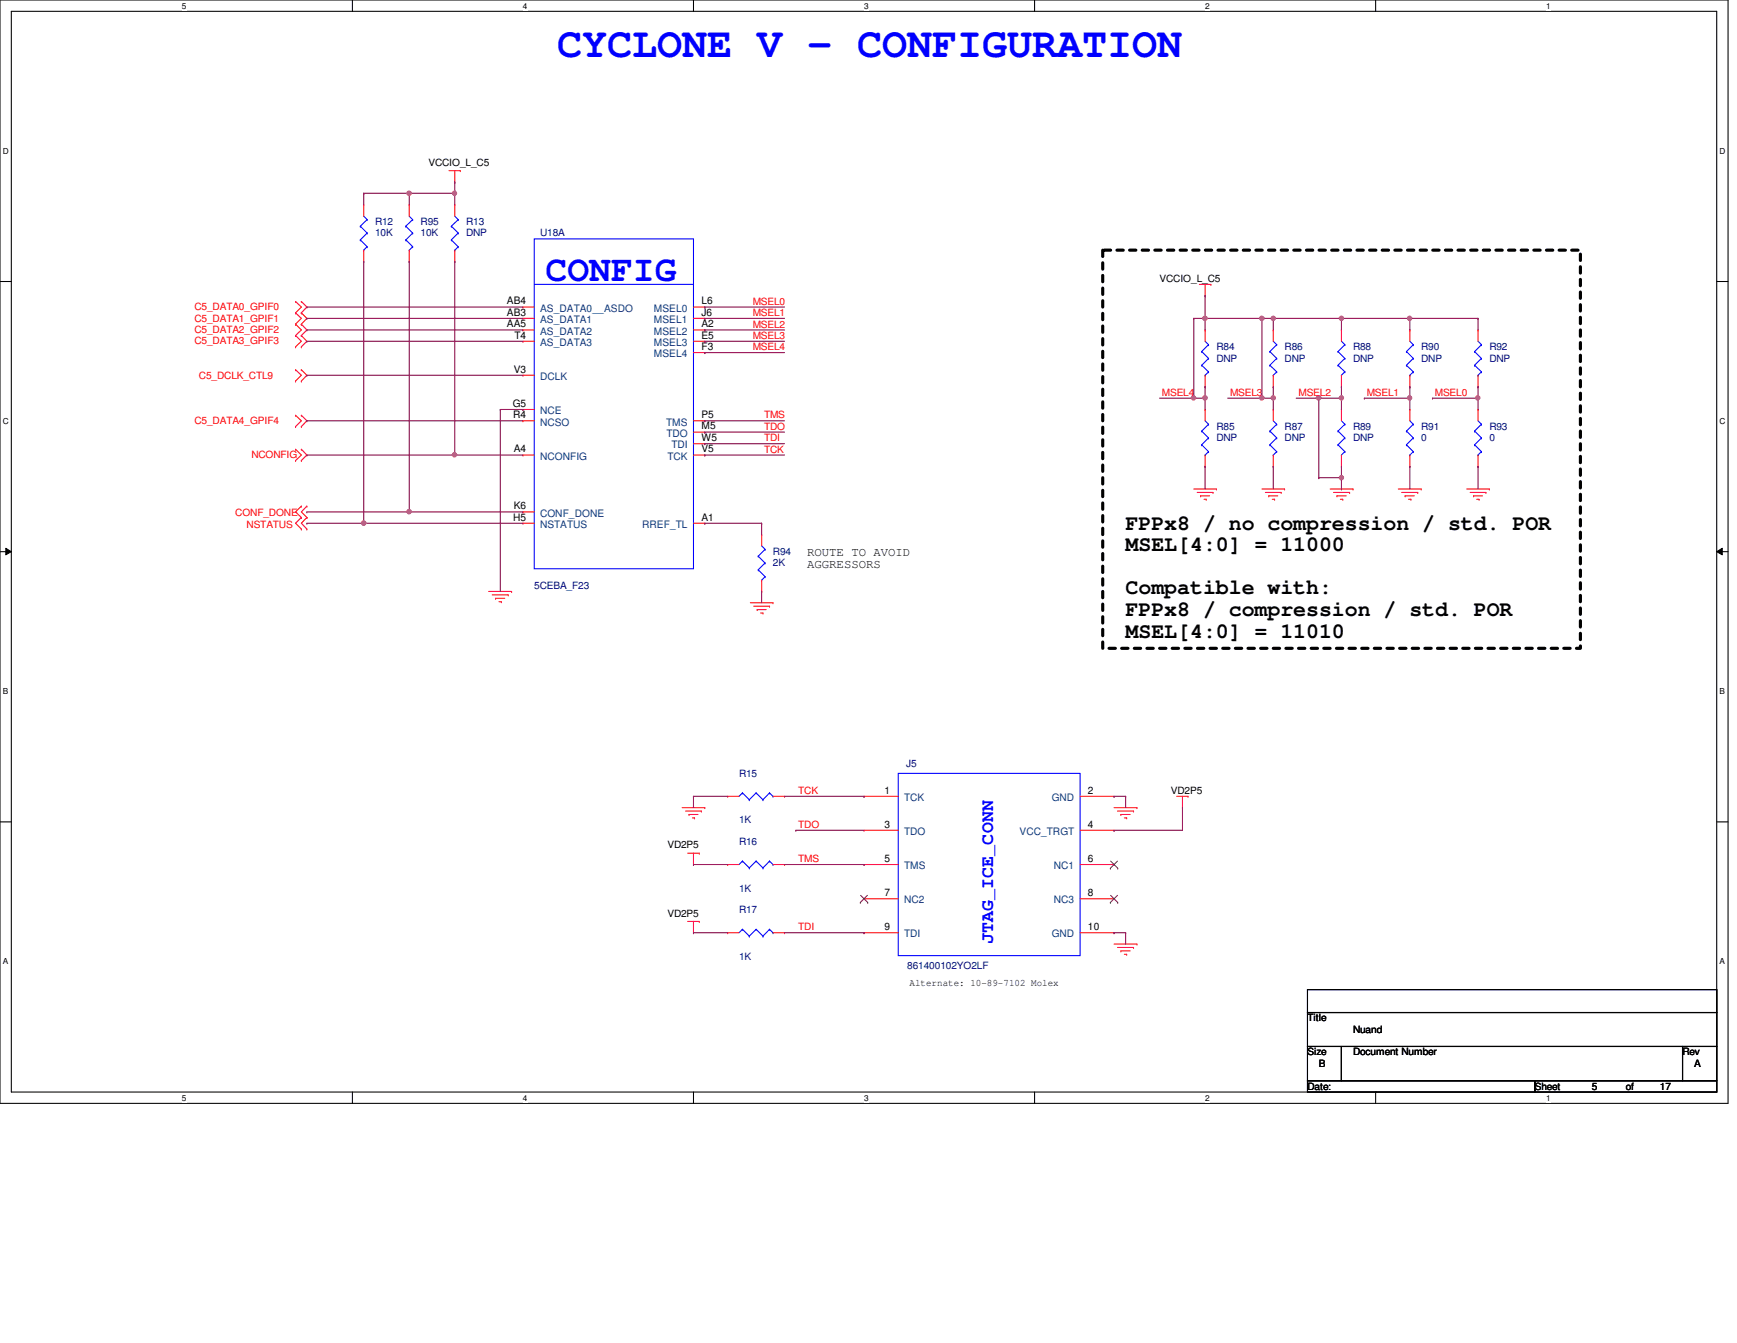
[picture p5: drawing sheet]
<svg xmlns="http://www.w3.org/2000/svg" width="279mm" height="216mm" viewBox="0 0 279 216" stroke-linecap="round" stroke-linejoin="round" font-family="sans-serif">
<path d="M0 0h278v177.4h-278zM1.8 1.8h274.3v173.8h-274.3z" fill="none" stroke="#000" stroke-width=".17"/>
<g fill="#fff">
<path d="M29.3 .2h.7v1.5h-.7z"/>
<path d="M29.3 175.8h.7v1.4h-.7z"/>
</g>
<path d="M56.7 0v1.8M56.7 175.6v1.8" fill="none" stroke="#000" stroke-width=".17"/>
<g fill="#fff">
<path d="M84.1 .2h.7v1.5h-.7z"/>
<path d="M84.1 175.8h.7v1.4h-.7z"/>
</g>
<path d="M111.5 0v1.8M111.5 175.6v1.8" fill="none" stroke="#000" stroke-width=".17"/>
<g fill="#fff">
<path d="M139 .2h.7v1.5h-.7z"/>
<path d="M139 175.8h.7v1.4h-.7z"/>
</g>
<path d="M166.4 0v1.8M166.4 175.6v1.8" fill="none" stroke="#000" stroke-width=".17"/>
<g fill="#fff">
<path d="M193.8 .2h.8v1.5h-.8z"/>
<path d="M193.8 175.8h.8v1.4h-.8z"/>
</g>
<path d="M221.3 0v1.8M221.3 175.6v1.8" fill="none" stroke="#000" stroke-width=".17"/>
<g fill="#fff">
<path d="M248.7 .2h.7v1.5h-.7z"/>
<path d="M248.7 175.8h.7v1.4h-.7z"/>
<path d="M.5 23.5h.9v1.5h-.9z"/>
<path d="M276.6 23.5h.9v1.5h-.9z"/>
<path d="M.5 67h.9v1.5h-.9z"/>
<path d="M276.6 67h.9v1.5h-.9z"/>
</g>
<path d="M0 45.3h1.8M276.1 45.3h1.9" fill="none" stroke="#000" stroke-width=".17"/>
<g fill="#fff">
<path d="M.5 110.4h.8v1.5h-.8z"/>
<path d="M276.6 110.4h.9v1.5h-.9z"/>
</g>
<path d="M0 88.7h1.8M276.1 88.7h1.9" fill="none" stroke="#000" stroke-width=".17"/>
<path d="M.9 88.1l.9 .6-.9 .5zM276.1 88.7l.9-.6v1.1z" fill="#000"/>
<path d="M.9 88.1l.9 .6-.9 .5zM276.1 88.7l.9-.6v1.1z" fill="none" stroke="#000" stroke-width=".16"/>
<g fill="#fff">
<path d="M.5 153.8h.8v1.5h-.8z"/>
<path d="M276.6 153.8h.9v1.5h-.9z"/>
</g>
<path d="M0 132.1h1.8M276.1 132.1h1.9M210.3 159.1h65.8v3.7h-65.8zM210.3 162.8h65.8v5.4h-65.8zM210.3 168.2h5.5v5.5h-5.5zM210.3 173.7h36.6v1.9h-36.6zM215.8 168.2h54.8v5.5h-54.8zM246.9 173.7h29.2v1.9h-29.2zM270.6 168.2h5.5v5.5h-5.5z" fill="none" stroke="#000" stroke-width=".17"/>
<path d="M177.4 40.2h76.8v64h-76.8z" fill="none" stroke="#000" stroke-width=".51" stroke-dasharray="1 1"/>
<g fill="none" stroke="#f00" stroke-width=".17">
<path d="M58.5 32.9h.1M58.5 32.9v1.9M65.8 32.9h.1M65.8 32.9v1.9M72.2 27.4h1.8M73.2 29.3h.1M73.2 32.9h.1M73.2 27.4v1.9M73.2 32.9v1.9M74 27.4h.1M47.5 50.3h.1M47.5 48.5h.1"/>
<path d="M47.5 52.1h.1M47.5 53.9h.1M47.5 55.8h.1M47.5 59.4h.1M47.5 48.5l1 .9-1 .9M47.5 50.3l1 .9-1 .9M47.5 52.1l1 .9-1 .9M47.5 53.9l1 1-1 .9M47.5 59.4l1 .9-1 1M48.5 48.5h.1M48.5 50.3h.1M48.5 52.1h.1"/>
<path d="M48.5 53.9h.1M48.5 55.8h.1M48.5 59.4h.1M48.5 48.5l.9 .9-.9 .9M48.5 50.3l.9 .9-.9 .9M48.5 52.1l.9 .9-.9 .9M48.5 53.9l.9 1-.9 .9M48.5 59.4l.9 .9-.9 1M58.5 42h.1M58.5 40.2v1.8M65.8 42h.1M65.8 40.2v1.8"/>
<path d="M73.2 42h.1M73.2 40.2v1.8M84.1 51.2h.1M84.1 49.4h.1M84.1 53h.1M84.1 54.9h.1M84.1 51.2h1.8M84.1 49.4h1.8M84.1 54.9h1.8M84.1 53h1.8M111.5 56.7h1.9M111.5 51.2h1.9"/>
<path d="M111.5 49.4h1.9M111.5 54.9h1.9M111.5 53h1.9M113.4 56.7h.1M113.4 49.4h.1M113.4 54.9h.1M113.4 51.2h.1M113.4 53h.1M192.9 45.7h1.9M193.8 47.5h.1M193.8 53h.1M193.8 45.7v1.8"/>
<path d="M193.8 53v1.9M194.8 45.7h.1M204.8 53h.1M204.8 53v1.9M215.8 53h.1M215.8 53v1.9M226.8 53h.1M226.8 53v1.9M237.7 53h.1M237.7 53v1.9M47.5 61.3h.1M47.5 68.6h.1"/>
<path d="M47.5 66.8h.1M47.5 74h.1M47.5 72.2h.1M47.5 66.8l1 .8-1 1M47.5 72.2l1 1-1 .8M48.5 61.3h.1M48.5 66.8h.1M48.5 68.6h.1M48.5 72.2h.1M48.5 74h.1M48.5 66.8l.9 .8-.9 1M48.5 72.2l.9 1-.9 .8"/>
<path d="M84.1 65.8h.1M84.1 67.6h.1M84.1 60.3h.1M84.1 73.2h.1M84.1 65.8h1.8M84.1 67.6h1.8M84.1 60.3h1.8M84.1 73.2h1.8M111.5 69.5h1.9M111.5 67.6h1.9M111.5 71.3h1.9M111.5 73.2h1.9"/>
<path d="M113.4 69.5h.1M113.4 71.3h.1M113.4 67.6h.1M113.4 73.2h.1M192 78.6h3.7M192.6 79.2h2.5M193.1 79.7h.1M193.1 79.7h1.5M193.8 65.8h.1M193.8 75h.1M193.8 62.2h.1M193.8 60.3v1.9"/>
<path d="M193.8 65.8v1.8M193.8 73.2v1.8M195.1 79.2h.1M195.7 78.6h.1M203 78.6h3.6M203.5 79.2h2.6M204.1 79.7h.1M204.1 79.7h1.4M204.8 65.8h.1M204.8 75h.1M204.8 62.2h.1M204.8 60.3v1.9"/>
<path d="M204.8 65.8v1.8M204.8 73.2v1.8M206.1 79.2h.1M206.6 78.6h.1M214 78.6h3.6M214.5 79.2h2.6M215.1 79.7h.1M215.1 79.7h1.4M215.8 65.8h.1M215.8 75h.1M215.8 62.2h.1M215.8 60.3v1.9"/>
<path d="M215.8 65.8v1.8M215.8 73.2v1.8M217.1 79.2h.1M217.6 78.6h.1M224.9 78.6h3.7M225.5 79.2h2.5M226 79.7h.1M226 79.7h1.5M226.8 65.8h.1M226.8 75h.1M226.8 62.2h.1M226.8 60.3v1.9"/>
<path d="M226.8 65.8v1.8M226.8 73.2v1.8M228 79.2h.1M228.6 78.6h.1M235.9 78.6h3.7M236.5 79.2h2.5M237 79.7h.1M237 79.7h1.5M237.7 65.8h.1M237.7 75h.1M237.7 62.2h.1M237.7 60.3v1.9"/>
<path d="M237.7 65.8v1.8M237.7 73.2v1.8M239 79.2h.1M239.6 78.6h.1M48.5 81.4h.1M48.5 83.2h.1M48.5 85h.1M48.5 81.4l-1 .9 1 .9M48.5 83.2l-1 .9 1 .9M49.4 81.4h.1M49.4 83.2h.1M49.4 85h.1"/>
<path d="M49.4 81.4l-.9 .9 .9 .9M49.4 83.2l-.9 .9 .9 .9M78.6 95.1h3.7M79.2 95.6h2.5M79.7 96.2h.1M79.7 96.2h1.5M80.3 96.7h.3M80.6 96.7h.1M81.7 95.6h.1M82.3 95.1h.1M84.1 82.3h.1M84.1 84.1h.1"/>
<path d="M84.1 82.3h1.8M84.1 84.1h1.8M111.5 84.1h1.9M113.4 84.1h.1M120.7 96.9h3.6M121.2 97.5h2.6M121.8 98h.1M121.8 98h1.4M122.3 98.6h.4M122.5 85.9h.1M122.5 95.1h.1M122.5 85.9v1.9"/>
<path d="M122.5 93.3v1.8M122.7 98.6h.1M123.8 97.5h.1M124.3 96.9h.1M193.7 80.3h.3M194 80.3h.1M204.6 80.3h.4M205 80.3h.1M215.6 80.3h.4M216 80.3h.1M226.6 80.3h.3M226.9 80.3h.1"/>
<path d="M237.5 80.3h.4M237.9 80.3h.1M109.7 129.8h3.7M110.3 130.4h2.5M110.6 137.2h1.9M110.8 130.9h.1M110.8 130.9h1.5M111.4 131.5h.3M111.5 139h.1M111.5 137.2v1.8M111.7 131.5h.1M112.5 137.2h.1"/>
<path d="M112.8 130.4h.1M113.4 129.8h.1M117.1 139h.1M117.1 128h.1M117.1 128h1.8M117.1 139h1.8M124.3 128h1.9M124.3 139h1.9M126.2 139h.1M126.2 128h.1M139 128h.1M139 133.5h.1"/>
<path d="M139 139h.1M139 128h5.5M139 139h5.5M139 133.5h5.5M173.7 128h5.5M173.7 139h5.5M173.7 133.5h5.5M179.2 128h.1M179.2 133.5h.1M179.2 139h.1M179.2 129.8h3.7M179.7 130.4h2.6"/>
<path d="M180.3 130.9h.1M180.3 130.9h1.5M180.8 131.5h.4M181.2 131.5h.1M182.3 130.4h.1M182.9 129.8h.1M189.3 128h1.8M190.2 129.8h.1M190.2 128v1.8M191.1 128h.1M110.6 148.1h1.9M111.5 149.9h.1"/>
<path d="M111.5 148.1v1.8M112.5 148.1h.1M117.1 149.9h.1M117.1 149.9h1.8M124.3 149.9h1.9M126.2 149.9h.1M139 144.5h.1M139 149.9h.1M139 144.5h5.5M139 149.9h5.5M173.7 144.5h5.5M173.7 149.9h5.5"/>
<path d="M179.2 144.5h.1M179.2 149.9h.1M179.2 151.8h3.7M179.7 152.3h2.6M180.3 152.9h.1M180.3 152.9h1.5M180.8 153.4h.4M181.2 153.4h.1M182.3 152.3h.1M182.9 151.8h.1"/>
</g>
<g fill="none" stroke="#00f" stroke-width=".17">
<path d="M58 36.4h.1M58 38.6h.1M58 36.4l1.1 1.1M58 38.6l1.1 1.1M58.5 34.8l.6 .5M59.1 35.3h.1M59.1 37.5h.1M59.1 39.7h.1M59.1 35.3l-1.1 1.1M59.1 37.5l-1.1 1.1M59.1 39.7l-.6 .5M65.3 36.4h.1"/>
<path d="M65.3 38.6h.1M65.3 36.4l1.1 1.1M65.3 38.6l1.1 1.1M65.8 34.8l.6 .5M66.4 35.3h.1M66.4 37.5h.1M66.4 39.7h.1M66.4 35.3l-1.1 1.1M66.4 37.5l-1.1 1.1M66.4 39.7l-.6 .5M72.6 36.4h.1M72.6 38.6h.1"/>
<path d="M72.6 36.4l1.1 1.1M72.6 38.6l1.1 1.1M73.2 34.8l.5 .5M73.7 35.3h.1M73.7 37.5h.1M73.7 39.7h.1M73.7 35.3l-1.1 1.1M73.7 37.5l-1.1 1.1M73.7 39.7l-.5 .5M85.9 38.4h25.6v53h-25.6zM58.5 40.2h.1M65.8 40.2h.1"/>
<path d="M73.2 40.2h.1M85.9 45.7h25.6M111.5 45.7h.1M193.3 56.5h.1M193.3 58.7h.1M193.3 56.5l1.1 1.1M193.3 58.7l1.1 1.1M193.8 54.9l.6 .5M194.4 55.4h.1M194.4 57.6h.1M194.4 59.8h.1M194.4 55.4l-1.1 1.1"/>
<path d="M194.4 57.6l-1.1 1.1M194.4 59.8l-.6 .5M204.3 56.5h.1M204.3 58.7h.1M204.3 56.5l1.1 1.1M204.3 58.7l1.1 1.1M204.8 54.9l.6 .5M205.4 55.4h.1M205.4 57.6h.1M205.4 59.8h.1M205.4 55.4l-1.1 1.1M205.4 57.6l-1.1 1.1"/>
<path d="M205.4 59.8l-.6 .5M215.2 56.5h.1M215.2 58.7h.1M215.2 56.5l1.1 1.1M215.2 58.7l1.1 1.1M215.8 54.9l.5 .5M216.3 55.4h.1M216.3 57.6h.1M216.3 59.8h.1M216.3 55.4l-1.1 1.1M216.3 57.6l-1.1 1.1M216.3 59.8l-.5 .5"/>
<path d="M226.2 56.5h.1M226.2 58.7h.1M226.2 56.5l1.1 1.1M226.2 58.7l1.1 1.1M226.8 54.9l.5 .5M227.3 55.4h.1M227.3 57.6h.1M227.3 59.8h.1M227.3 55.4l-1.1 1.1M227.3 57.6l-1.1 1.1M227.3 59.8l-.5 .5M237.2 56.5h.1"/>
<path d="M237.2 58.7h.1M237.2 56.5l1.1 1.1M237.2 58.7l1.1 1.1M237.7 54.9l.6 .5M238.3 55.4h.1M238.3 57.6h.1M238.3 59.8h.1M238.3 55.4l-1.1 1.1M238.3 57.6l-1.1 1.1M238.3 59.8l-.6 .5M193.3 69.3h.1M193.3 71.5h.1"/>
<path d="M193.3 69.3l1.1 1.1M193.3 71.5l1.1 1.1M193.8 73.2h.1M193.8 60.3h.1M193.8 67.6l.6 .6M194.4 68.2h.1M194.4 70.4h.1M194.4 72.6h.1M194.4 68.2l-1.1 1.1M194.4 70.4l-1.1 1.1M194.4 72.6l-.6 .6M204.3 69.3h.1"/>
<path d="M204.3 71.5h.1M204.3 69.3l1.1 1.1M204.3 71.5l1.1 1.1M204.8 73.2h.1M204.8 60.3h.1M204.8 67.6l.6 .6M205.4 68.2h.1M205.4 70.4h.1M205.4 72.6h.1M205.4 68.2l-1.1 1.1M205.4 70.4l-1.1 1.1M205.4 72.6l-.6 .6"/>
<path d="M215.2 69.3h.1M215.2 71.5h.1M215.2 69.3l1.1 1.1M215.2 71.5l1.1 1.1M215.8 73.2h.1M215.8 60.3h.1M215.8 67.6l.5 .6M216.3 68.2h.1M216.3 70.4h.1M216.3 72.6h.1M216.3 68.2l-1.1 1.1M216.3 70.4l-1.1 1.1"/>
<path d="M216.3 72.6l-.5 .6M226.2 69.3h.1M226.2 71.5h.1M226.2 69.3l1.1 1.1M226.2 71.5l1.1 1.1M226.8 73.2h.1M226.8 60.3h.1M226.8 67.6l.5 .6M227.3 68.2h.1M227.3 70.4h.1M227.3 72.6h.1M227.3 68.2l-1.1 1.1"/>
<path d="M227.3 70.4l-1.1 1.1M227.3 72.6l-.5 .6M237.2 69.3h.1M237.2 71.5h.1M237.2 69.3l1.1 1.1M237.2 71.5l1.1 1.1M237.7 73.2h.1M237.7 60.3h.1M237.7 67.6l.6 .6M238.3 68.2h.1M238.3 70.4h.1M238.3 72.6h.1"/>
<path d="M238.3 68.2l-1.1 1.1M238.3 70.4l-1.1 1.1M238.3 72.6l-.6 .6M122 89.4h.1M122 91.6h.1M122 89.4l1.1 1.1M122 91.6l1.1 1.1M122.5 93.3h.1M122.5 87.8l.6 .5M123.1 88.3h.1M123.1 90.5h.1M123.1 92.7h.1"/>
<path d="M123.1 88.3l-1.1 1.1M123.1 90.5l-1.1 1.1M123.1 92.7l-.6 .6M119.4 138.4h.1M119.4 127.5h.1M119.4 138.4l-.5 .6M119.4 138.4l1.1 1.1M119.4 127.5l-.5 .5M119.4 127.5l1.1 1.1M120.5 139.5h.1M120.5 128.6h.1M121.6 138.4h.1"/>
<path d="M121.6 127.5h.1M121.6 138.4l-1.1 1.1M121.6 138.4l1.1 1.1M121.6 127.5l-1.1 1.1M121.6 127.5l1.1 1.1M122.7 139.5h.1M122.7 128.6h.1M123.8 138.4h.1M123.8 127.5h.1M123.8 138.4l-1.1 1.1M123.8 138.4l.5 .6M123.8 127.5l-1.1 1.1"/>
<path d="M123.8 127.5l.5 .5M124.3 139h.1M124.3 128h.1M144.5 124.3h29.2v29.3h-29.2zM119.4 149.4h.1M119.4 149.4l-.5 .5M119.4 149.4l1.1 1.1M120.5 150.5h.1M121.6 149.4h.1M121.6 149.4l-1.1 1.1M121.6 149.4l1.1 1.1M122.7 150.5h.1"/>
<path d="M123.8 149.4h.1M123.8 149.4l-1.1 1.1M123.8 149.4l.5 .5M124.3 149.9h.1"/>
</g>
<path d="M178.6 139.6h.1M178.6 138.4l1.2 1.2M179.7 138.4l-1.1 1.2M179.8 139.6h.1M138.4 145.1h.1M138.4 143.9l1.2 1.2M139.5 143.9l-1.1 1.2M139.6 145.1h.1M178.6 145.1h.1M178.6 143.9l1.2 1.2M179.7 143.9l-1.1 1.2M179.8 145.1h.1" fill="none" stroke="#804000" stroke-width=".16"/>
<path d="M58.5 31.1h.1M58.5 31.1v1.8M65.8 31.1h.1M73.2 29.3h.1M73.2 29.3v1.8h-14.7" fill="none" stroke="#800040" stroke-width=".17"/>
<circle cx="73.1" cy="31.1" r=".34" fill="#f0f"/>
<circle cx="73.1" cy="31.1" r=".34" fill="none" stroke="#f0f" stroke-width=".17"/>
<circle cx="65.8" cy="31.1" r=".36" fill="#f0f"/>
<circle cx="65.8" cy="31.1" r=".36" fill="none" stroke="#f0f" stroke-width=".17"/>
<path d="M65.8 31.1h.1M65.8 31.1v1.8M73.2 31.1h.1M73.2 31.1v1.8M58.5 42h.1M58.5 42v42.1M65.8 42h.1M65.8 42v40.3" fill="none" stroke="#800040" stroke-width=".17"/>
<circle cx="65.8" cy="82.2" r=".36" fill="#f0f"/>
<circle cx="65.8" cy="82.2" r=".36" fill="none" stroke="#f0f" stroke-width=".17"/>
<path d="M73.2 42h.1M73.2 42v31.2" fill="none" stroke="#800040" stroke-width=".17"/>
<circle cx="73.1" cy="73.1" r=".34" fill="#f0f"/>
<circle cx="73.1" cy="73.1" r=".34" fill="none" stroke="#f0f" stroke-width=".17"/>
<path d="M49.4 49.4h.1M49.4 51.2h.1M49.4 49.4h34.7M49.4 51.2h34.7M113.4 49.4h.1M113.4 51.2h.1M113.4 49.4h12.8M113.4 51.2h12.8M193.8 47.5h.1M193.8 47.5v3.7h9.2M203 51.2h.1" fill="none" stroke="#800040" stroke-width=".17"/>
<circle cx="193.8" cy="51.2" r=".36" fill="#f0f"/>
<circle cx="193.8" cy="51.2" r=".36" fill="none" stroke="#f0f" stroke-width=".17"/>
<circle cx="203" cy="51.2" r=".36" fill="#f0f"/>
<circle cx="203" cy="51.2" r=".36" fill="none" stroke="#f0f" stroke-width=".17"/>
<path d="M193.8 51.2h.1M193.8 51.2v1.8M204.8 51.2h.1M204.8 51.2v1.8M204.8 51.2h11" fill="none" stroke="#800040" stroke-width=".17"/>
<circle cx="215.8" cy="51.2" r=".34" fill="#f0f"/>
<circle cx="215.8" cy="51.2" r=".34" fill="none" stroke="#f0f" stroke-width=".17"/>
<circle cx="204.8" cy="51.2" r=".34" fill="#f0f"/>
<circle cx="204.8" cy="51.2" r=".34" fill="none" stroke="#f0f" stroke-width=".17"/>
<path d="M215.8 51.2h.1M215.8 51.2h11" fill="none" stroke="#800040" stroke-width=".17"/>
<circle cx="226.7" cy="51.2" r=".34" fill="#f0f"/>
<circle cx="226.7" cy="51.2" r=".34" fill="none" stroke="#f0f" stroke-width=".17"/>
<g fill="none" stroke="#800040" stroke-width=".17">
<path d="M49.4 53h.1M49.4 54.9h.1M49.4 53h34.7M49.4 54.9h34.7M113.4 53h.1M113.4 54.9h.1M113.4 56.7h.1M113.4 53h12.8M113.4 54.9h12.8M113.4 56.7h12.8M215.8 51.2h.1M215.8 51.2v1.8"/>
<path d="M226.8 51.2h.1M226.8 51.2h10.9M226.8 51.2v1.8M237.7 51.2h.1M237.7 51.2v1.8M49.4 60.3h.1M49.4 60.3h34.7M193.8 62.2h.1M193.8 62.2v1.8"/>
</g>
<circle cx="193.8" cy="64" r=".36" fill="#f0f"/>
<circle cx="193.8" cy="64" r=".36" fill="none" stroke="#f0f" stroke-width=".17"/>
<path d="M204.8 62.2h.1M204.8 62.2v1.8M215.8 62.2h.1M215.8 62.2v1.8M226.8 62.2h.1M226.8 62.2v1.8" fill="none" stroke="#800040" stroke-width=".17"/>
<circle cx="226.7" cy="64" r=".34" fill="#f0f"/>
<circle cx="226.7" cy="64" r=".34" fill="none" stroke="#f0f" stroke-width=".17"/>
<path d="M237.7 62.2h.1M237.7 62.2v1.8" fill="none" stroke="#800040" stroke-width=".17"/>
<circle cx="237.7" cy="64" r=".34" fill="#f0f"/>
<circle cx="237.7" cy="64" r=".34" fill="none" stroke="#f0f" stroke-width=".17"/>
<path d="M186.5 64h5.5M192 64h.1" fill="none" stroke="#800040" stroke-width=".17"/>
<circle cx="192" cy="64" r=".34" fill="#f0f"/>
<circle cx="192" cy="64" r=".34" fill="none" stroke="#f0f" stroke-width=".17"/>
<path d="M193.8 64h.1M193.8 64v1.8M197.5 64h5.5M203 64h.1M204.8 64h.1M204.8 64v1.8" fill="none" stroke="#800040" stroke-width=".17"/>
<circle cx="204.8" cy="64" r=".34" fill="#f0f"/>
<circle cx="204.8" cy="64" r=".34" fill="none" stroke="#f0f" stroke-width=".17"/>
<path d="M208.5 64h3.6M212.1 64h.1" fill="none" stroke="#800040" stroke-width=".17"/>
<circle cx="212.1" cy="64" r=".36" fill="#f0f"/>
<circle cx="212.1" cy="64" r=".36" fill="none" stroke="#f0f" stroke-width=".17"/>
<path d="M215.8 64h.1M215.8 64v1.8" fill="none" stroke="#800040" stroke-width=".17"/>
<circle cx="215.8" cy="64" r=".34" fill="#f0f"/>
<circle cx="215.8" cy="64" r=".34" fill="none" stroke="#f0f" stroke-width=".17"/>
<g fill="none" stroke="#800040" stroke-width=".17">
<path d="M49.4 67.6h.1M49.4 73.2h.1M49.4 67.6h34.7M49.4 73.2h34.7M73.2 73.2h.1M80.5 65.8h.1M80.5 65.8v29.3M80.5 65.8h3.6M84.1 65.8h.1M113.4 67.6h.1M113.4 69.5h.1M113.4 71.3h.1"/>
<path d="M113.4 73.2h.1M113.4 67.6h12.8M113.4 69.5h12.8M113.4 71.3h12.8M113.4 73.2h12.8M193.8 75h.1M193.8 75v3.6M204.8 75h.1M204.8 75v3.6M215.8 76.8h.1M215.8 75v1.8M219.5 64h.1"/>
<path d="M219.5 64h7.3M226.8 64h.1M226.8 64v1.8M230.4 64h.1M230.4 64h7.3M237.7 64h.1M237.7 64v1.8"/>
</g>
<circle cx="215.8" cy="76.8" r=".34" fill="#f0f"/>
<circle cx="215.8" cy="76.8" r=".34" fill="none" stroke="#f0f" stroke-width=".17"/>
<path d="M226.8 75h.1M226.8 75v3.6M237.7 75h.1M237.7 75v3.6M49.4 82.3h.1M49.4 84.1h.1M49.4 82.3h34.7M49.4 84.1h34.7M58.5 84.1h.1M65.8 82.3h.1" fill="none" stroke="#800040" stroke-width=".17"/>
<circle cx="58.5" cy="84.1" r=".35" fill="#f0f"/>
<circle cx="58.5" cy="84.1" r=".35" fill="none" stroke="#f0f" stroke-width=".17"/>
<g fill="none" stroke="#800040" stroke-width=".17">
<path d="M203 51.2h.1M203 51.2v12.8M212.1 76.8h.1M212.1 76.8h3.7v1.8M215.8 64h.1M215.8 78.6h.1M215.8 64h-3.7v12.8M113.4 84.1h.1M113.4 84.1h9.1M122.5 84.1h.1M122.5 95.1h.1M122.5 84.1v1.8"/>
<path d="M122.5 95.1v1.8M111.5 128h.1M111.5 139h.1M111.5 128h5.6M111.5 128v1.8M111.5 139h5.6M126.2 128h12.8M126.2 139h12.8M128 133.5h.1M128 133.5h11M139 128h.1M139 139h.1"/>
<path d="M179.2 128h.1M179.2 133.5h.1M179.2 128h1.9M181.1 128h.1M181.1 128v1.8M190.2 129.8h.1M190.2 129.8v3.7h-11M111.5 149.9h.1M111.5 149.9h5.6M126.2 149.9h12.8M139 149.9h.1M179.2 149.9h.1"/>
<path d="M179.2 149.9h1.9M181.1 149.9h.1M181.1 149.9v1.9"/>
</g>
<circle cx="203" cy="64" r=".36" fill="#f0f"/>
<circle cx="203" cy="64" r=".36" fill="none" stroke="#f0f" stroke-width=".17"/>
<path d="M192 51.2h.1M192 51.2v12.8h1.8M192 51.2h1.8M193.8 51.2h.1M203 51.2h1.8M204.8 51.2h.1M193.8 64h.1M203 64h1.8M204.8 64h.1" fill="none" stroke="#800040" stroke-width=".17"/>
<circle cx="73.1" cy="31.1" r=".34" fill="#f0f"/>
<circle cx="73.1" cy="31.1" r=".34" fill="none" stroke="#f0f" stroke-width=".17"/>
<circle cx="65.8" cy="31.1" r=".36" fill="#f0f"/>
<circle cx="65.8" cy="31.1" r=".36" fill="none" stroke="#f0f" stroke-width=".17"/>
<circle cx="65.8" cy="82.2" r=".36" fill="#f0f"/>
<circle cx="65.8" cy="82.2" r=".36" fill="none" stroke="#f0f" stroke-width=".17"/>
<circle cx="73.1" cy="73.1" r=".34" fill="#f0f"/>
<circle cx="73.1" cy="73.1" r=".34" fill="none" stroke="#f0f" stroke-width=".17"/>
<circle cx="193.8" cy="51.2" r=".36" fill="#f0f"/>
<circle cx="193.8" cy="51.2" r=".36" fill="none" stroke="#f0f" stroke-width=".17"/>
<circle cx="203" cy="51.2" r=".36" fill="#f0f"/>
<circle cx="203" cy="51.2" r=".36" fill="none" stroke="#f0f" stroke-width=".17"/>
<circle cx="215.8" cy="51.2" r=".34" fill="#f0f"/>
<circle cx="215.8" cy="51.2" r=".34" fill="none" stroke="#f0f" stroke-width=".17"/>
<circle cx="204.8" cy="51.2" r=".34" fill="#f0f"/>
<circle cx="204.8" cy="51.2" r=".34" fill="none" stroke="#f0f" stroke-width=".17"/>
<circle cx="226.7" cy="51.2" r=".34" fill="#f0f"/>
<circle cx="226.7" cy="51.2" r=".34" fill="none" stroke="#f0f" stroke-width=".17"/>
<circle cx="193.8" cy="64" r=".36" fill="#f0f"/>
<circle cx="193.8" cy="64" r=".36" fill="none" stroke="#f0f" stroke-width=".17"/>
<circle cx="226.7" cy="64" r=".34" fill="#f0f"/>
<circle cx="226.7" cy="64" r=".34" fill="none" stroke="#f0f" stroke-width=".17"/>
<circle cx="237.7" cy="64" r=".34" fill="#f0f"/>
<circle cx="237.7" cy="64" r=".34" fill="none" stroke="#f0f" stroke-width=".17"/>
<circle cx="192" cy="64" r=".34" fill="#f0f"/>
<circle cx="192" cy="64" r=".34" fill="none" stroke="#f0f" stroke-width=".17"/>
<circle cx="204.8" cy="64" r=".34" fill="#f0f"/>
<circle cx="204.8" cy="64" r=".34" fill="none" stroke="#f0f" stroke-width=".17"/>
<circle cx="212.1" cy="64" r=".36" fill="#f0f"/>
<circle cx="212.1" cy="64" r=".36" fill="none" stroke="#f0f" stroke-width=".17"/>
<circle cx="215.8" cy="64" r=".34" fill="#f0f"/>
<circle cx="215.8" cy="64" r=".34" fill="none" stroke="#f0f" stroke-width=".17"/>
<circle cx="215.8" cy="76.8" r=".34" fill="#f0f"/>
<circle cx="215.8" cy="76.8" r=".34" fill="none" stroke="#f0f" stroke-width=".17"/>
<circle cx="58.5" cy="84.1" r=".35" fill="#f0f"/>
<circle cx="58.5" cy="84.1" r=".35" fill="none" stroke="#f0f" stroke-width=".17"/>
<circle cx="203" cy="64" r=".36" fill="#f0f"/>
<circle cx="203" cy="64" r=".36" fill="none" stroke="#f0f" stroke-width=".17"/>
<text font-size="6.7" fill="#00f" x="89.6" y="9.2">CYCLONE V - CONFIGURATION</text>
<text font-size="5.8" fill="#00f" x="87.8" y="45.2">CONFIG</text>
<g font-size="3.5">
<text x="181.1" y="85.1">FPPx8 / no compression / std. POR</text>
<text x="181.1" y="88.6">MSEL[4:0] = 11000</text>
<text x="181.1" y="95.5">Compatible with:</text>
<text x="181.1" y="99">FPPx8 / compression / std. POR</text>
<text x="181.1" y="102.5">MSEL[4:0] = 11010</text>
</g>
<text font-size="2.9" fill="#00f" x="159.8" y="151.8" transform="rotate(-90 159.8 151.8)">JTAG_ICE_CONN</text>
<g font-size="2">
<text x="129.8" y="89.3">ROUTE TO AVOID</text>
<text x="129.8" y="91.3">AGGRESSORS</text>
</g>
<g font-size="1.7">
<text x="81.5" y="50.8">AB3</text>
<text x="81.5" y="48.9">AB4</text>
<text x="81.5" y="52.6">AA5</text>
<text x="112.8" y="48.9">L6</text>
<text x="112.8" y="50.8">J6</text>
<text x="112.8" y="52.6">A2</text>
<text x="82.6" y="59.9">V3</text>
<text x="82.8" y="54.4">T4</text>
<text x="112.8" y="56.3">F3</text>
<text x="112.8" y="54.4">E5</text>
<text x="82.5" y="65.4">G5</text>
<text x="82.5" y="67.2">R4</text>
<text x="112.8" y="69">M5</text>
<text x="112.8" y="70.9">W5</text>
<text x="112.8" y="67.2">P5</text>
<text x="82.6" y="72.7">A4</text>
<text x="112.8" y="72.7">V5</text>
<text x="82.5" y="83.7">H5</text>
<text x="82.6" y="81.9">K6</text>
<text x="112.8" y="83.7">A1</text>
<text x="142.3" y="127.6">1</text>
<text x="175" y="127.6">2</text>
<text x="142.3" y="133.1">3</text>
<text x="175" y="133.1">4</text>
<text x="142.3" y="138.6">5</text>
<text x="175" y="138.6">6</text>
<text x="142.3" y="144.1">7</text>
<text x="142.3" y="149.5">9</text>
<text x="175" y="144.1">8</text>
<text x="175" y="149.5">10</text>
</g>
<g font-size="1.7" fill="#004080">
<text x="86.9" y="51.9">AS_DATA1</text>
<text x="86.9" y="50.1">AS_DATA0__ASDO</text>
<text x="86.9" y="53.8">AS_DATA2</text>
<text x="105.2" y="50.1">MSEL0</text>
<text x="105.2" y="51.9">MSEL1</text>
<text x="105.2" y="53.8">MSEL2</text>
<text x="86.9" y="55.6">AS_DATA3</text>
<text x="105.2" y="57.4">MSEL4</text>
<text x="105.2" y="55.6">MSEL3</text>
<text x="86.9" y="61.1">DCLK</text>
<text x="86.9" y="66.6">NCE</text>
<text x="86.9" y="68.4">NCSO</text>
<text x="107.1" y="68.4">TMS</text>
<text x="107.2" y="70.2">TDO</text>
<text x="86.9" y="73.9">NCONFIG</text>
<text x="107.4" y="73.9">TCK</text>
<text x="108" y="72.1">TDI</text>
<text x="86.9" y="83.1">CONF_DONE</text>
<text x="86.9" y="84.9">NSTATUS</text>
<text x="103.3" y="84.9">RREF_TL</text>
<text x="145.4" y="128.8">TCK</text>
<text x="169.2" y="128.8">GND</text>
<text x="145.4" y="134.2">TDO</text>
<text x="164" y="134.2">VCC_TRGT</text>
<text x="145.4" y="139.7">TMS</text>
<text x="169.5" y="139.7">NC1</text>
<text x="145.4" y="145.2">NC2</text>
<text x="169.5" y="145.2">NC3</text>
<text x="145.4" y="150.7">TDI</text>
<text x="169.2" y="150.7">GND</text>
</g>
<g font-size="1.6">
<text x="68.9" y="26.7">VCCIO_L_C5</text>
<text x="186.5" y="45.3">VCCIO_L_C5</text>
<text x="188.3" y="127.6">VD2P5</text>
<text x="107.4" y="136.4">VD2P5</text>
<text x="107.4" y="147.4">VD2P5</text>
<text x="146.3" y="158.5">Alternate: 10-89-7102 Molex</text>
<text x="210.3" y="164.2">Title</text>
<text x="217.6" y="166">Nuand</text>
<text x="210.3" y="169.7">Size</text>
<text x="212.1" y="171.5">B</text>
<text x="217.6" y="169.7">Document Number</text>
<text x="270.6" y="169.7">Rev</text>
<text x="272.5" y="171.5">A</text>
<text x="210.3" y="175.2">Date:</text>
<text x="246.9" y="175.2">Sheet</text>
<text x="256" y="175.2">5</text>
<text x="261.5" y="175.2">of</text>
<text x="267" y="175.2">17</text>
</g>
<g font-size="1.6" fill="#000080">
<text x="60.3" y="36.2">R12</text>
<text x="60.3" y="38">10K</text>
<text x="67.6" y="36.2">R95</text>
<text x="67.6" y="38">10K</text>
<text x="75" y="36.2">R13</text>
<text x="75" y="38">DNP</text>
<text x="86.9" y="38">U18A</text>
<text x="195.7" y="56.3">R84</text>
<text x="195.7" y="58.1">DNP</text>
<text x="206.6" y="56.3">R86</text>
<text x="206.6" y="58.1">DNP</text>
<text x="217.6" y="56.3">R88</text>
<text x="217.6" y="58.1">DNP</text>
<text x="228.6" y="56.3">R90</text>
<text x="228.6" y="58.1">DNP</text>
<text x="239.6" y="56.3">R92</text>
<text x="239.6" y="58.1">DNP</text>
<text x="195.7" y="69.1">R85</text>
<text x="195.7" y="70.9">DNP</text>
<text x="206.6" y="69.1">R87</text>
<text x="206.6" y="70.9">DNP</text>
<text x="217.6" y="69.1">R89</text>
<text x="217.6" y="70.9">DNP</text>
<text x="228.6" y="69.1">R91</text>
<text x="228.6" y="70.9">0</text>
<text x="239.6" y="69.1">R93</text>
<text x="239.6" y="70.9">0</text>
<text x="124.3" y="89.2">R94</text>
<text x="85.9" y="94.7">5CEBA_F23</text>
<text x="124.3" y="91.1">2K</text>
<text x="118.9" y="124.9">R15</text>
<text x="145.8" y="123.2">J5</text>
<text x="118.9" y="135.8">R16</text>
<text x="118.9" y="132.4">1K</text>
<text x="118.9" y="143.3">1K</text>
<text x="118.9" y="146.8">R17</text>
<text x="118.9" y="154.3">1K</text>
<text x="145.9" y="155.8">861400102YO2LF</text>
</g>
<g font-size="1.6" fill="#f00">
<text x="31.3" y="49.9">C5_DATA0_GPIF0</text>
<text x="31.3" y="51.7">C5_DATA1_GPIF1</text>
<text x="31.3" y="53.6">C5_DATA2_GPIF2</text>
<text x="121.1" y="49">MSEL0</text>
<text x="121.1" y="50.8">MSEL1</text>
<text x="121.1" y="52.7">MSEL2</text>
<text x="31.3" y="55.4">C5_DATA3_GPIF3</text>
<text x="121.1" y="54.5">MSEL3</text>
<text x="121.1" y="56.3">MSEL4</text>
<text x="32" y="60.9">C5_DCLK_CTL9</text>
<text x="186.9" y="63.6">MSEL4</text>
<text x="197.9" y="63.6">MSEL3</text>
<text x="208.9" y="63.6">MSEL2</text>
<text x="219.8" y="63.6">MSEL1</text>
<text x="230.8" y="63.6">MSEL0</text>
<text x="31.3" y="68.2">C5_DATA4_GPIF4</text>
<text x="122.9" y="67.3">TMS</text>
<text x="122.9" y="69.1">TDO</text>
<text x="122.9" y="71">TDI</text>
<text x="40.4" y="73.7">NCONFIG</text>
<text x="122.9" y="72.8">TCK</text>
<text x="37.8" y="83">CONF_DONE</text>
<text x="39.7" y="84.8">NSTATUS</text>
<text x="128.4" y="127.6">TCK</text>
<text x="128.4" y="133.1">TDO</text>
<text x="128.4" y="138.6">TMS</text>
<text x="128.4" y="149.6">TDI</text>
</g>
<g font-size="1.3">
<text x="29.3" y="1.4">5</text>
<text x="84.1" y="1.4">4</text>
<text x="139" y="1.4">3</text>
<text x="193.8" y="1.4">2</text>
<text x="248.7" y="1.4">1</text>
<text x=".5" y="24.7">D</text>
<text x="276.6" y="24.7">D</text>
<text x=".5" y="68.2">C</text>
<text x="276.6" y="68.2">C</text>
<text x=".5" y="111.6">B</text>
<text x="276.6" y="111.6">B</text>
<text x=".5" y="155">A</text>
<text x="276.6" y="155">A</text>
<text x="29.3" y="177">5</text>
<text x="84.1" y="177">4</text>
<text x="139" y="177">3</text>
<text x="193.8" y="177">2</text>
<text x="248.7" y="177">1</text>
</g>
</svg>
